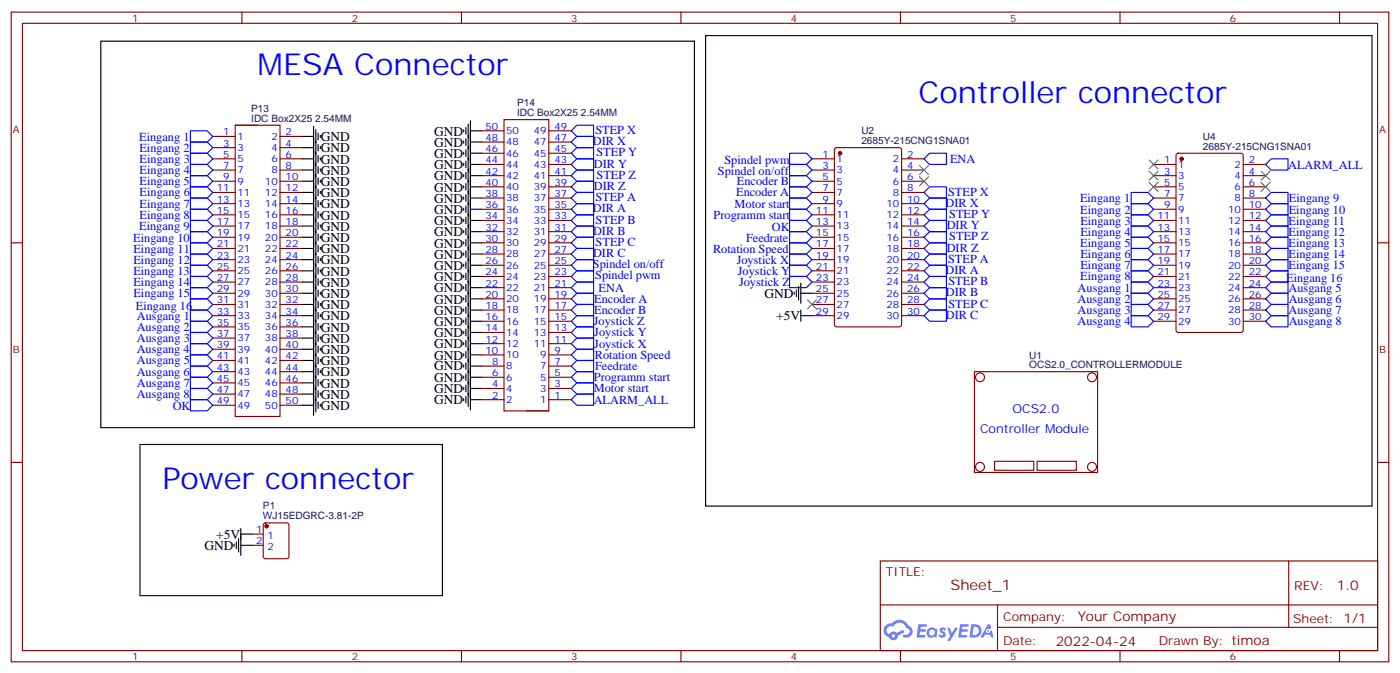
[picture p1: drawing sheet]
<svg xmlns="http://www.w3.org/2000/svg" width="441mm" height="212mm" viewBox="0 0 441 212" stroke-linecap="round" stroke-linejoin="round" font-family="sans-serif">
<g fill="none" stroke="#870000" stroke-width=".35">
<path d="M3.5 3.8h433.9v204.6h-433.9zM7.1 7.3h426.8v197.6h-426.8zM76.2 3.8v3.5M145.3 3.8v3.5M214.5 3.8v3.5M283.6 3.8v3.5M352.8 3.8v3.5M421.9 3.8v3.5M3.5 76.5h3.6M433.9 76.5h3.5M3.5 145.6h3.6M433.9 145.6h3.5"/>
<path d="M277.3 176.7h156.6v28.2h-156.6zM405.9 176.7v20.9M277.3 190.5h156.5M314.2 197.6h119.6M314.2 190.5v14.1M76.2 204.9v3.5M145.3 204.9v3.5M214.5 204.9v3.5M283.6 204.9v3.5M352.8 204.9v3.5M421.9 204.9v3.5"/>
</g>
<g fill="#5487ff">
<path d="M296.3 197.8a1.22 1.22 0 0 1 1.7 .3l-.4 .6a.47 .47 0 0 0-.3-.4 .47 .47 0 0 0-.5 .2l.1 .2a1.14 1.14 0 0 1 .8 1.8 1.14 1.14 0 0 1-1.9-.1l-.2-.1 .5-.6 .7 .4a.29 .29 0 0 0 .3-.2 .29 .29 0 0 0-.3-.3 1.04 1.04 0 0 1-.5-1.8z"/>
<path d="M289.3 196.6h2.3l.4 .2-.2 .5h-1.8l-.1 .9h1.5l.3 .4-.4 .3h-1.5l-.2 1.1 1.7 .1 .2 .3-.2 .3-2.6 .1z"/>
<path d="M302.4 196.6h2.4l.3 .2-.1 .5h-1.9l-.1 .9h1.5l.4 .4-.4 .3h-1.6l-.1 1.1 1.7 .1 .2 .3-.2 .3-2.7 .1z"/>
<path d="M311.2 196.6h.7l.3 1.3-.6 .3a.69 .69 0 0 0-1 .3 .69 .69 0 0 0 .4 .9 .69 .69 0 0 0 .9-.6l.5-.3 .6 2.2h-.8l-.3-.8h-1.7l-.5 .8h-.9z"/>
<path d="M298.4 197.7h.8l.6 1.8 1.1-1.8h.8l-2.5 4.2h-.8l.9-1.6z"/>
<path d="M306 196.6l-.6 4.2h1.3a2.11 2.11 0 0 0 2.5-2.2 2.11 2.11 0 0 0-2.6-2zM306.7 197.3a1.43 1.43 0 0 1 1.6 1.6 1.43 1.43 0 0 1-2 1.1z"/>
<path d="M292.3 198.2a1.54 1.54 0 0 0-.1 2.2 1.54 1.54 0 0 0 2.1 .1l.7 .3 .2-2.3-.5-.3a1.49 1.49 0 0 0-2.4 0zM292.5 199.2a.95 .95 0 0 1 1.9 0 .95 .95 0 0 1-1.9 0z"/>
<path d="M279 197a2.18 2.18 0 0 0 1.1 3.7 1.44 1.44 0 0 0 1.6 .9 1.44 1.44 0 0 0 1.1-1.5l2.1-1-.5-.7-1.9 1a1.47 1.47 0 0 0-2.4 .4 1.39 1.39 0 0 1-.7-1.9 1.39 1.39 0 0 1 2-.5 2.12 2.12 0 0 1 2.2-1.3 2.12 2.12 0 0 1 1.8 1.7 1.14 1.14 0 0 1 1.1 1.4 1.14 1.14 0 0 1-1.6 .7 .43 .43 0 0 0-.5 .4 .43 .43 0 0 0 .4 .5 1.98 1.98 0 0 0 2.5-1.3 1.98 1.98 0 0 0-1.3-2.5 3.1 3.1 0 0 0-5.2-.7l-.9 .1zM280.9 200.3a.55 .55 0 0 1 1.1 0 .55 .55 0 0 1-1.1 0z"/>
<circle cx="311.2" cy="198.7" r=".26"/>
</g>
<g fill="none" stroke="#000" stroke-width=".35">
<path d="M31.7 13h187v121.7h-187zM222.2 11.2h210v148.2h-210zM98.8 39.8v91M147.5 39.1v88.9M148.2 38v91M95.2 57.1h3.6M95.2 53.6h3.6M95.2 50h3.6M95.2 46.5h3.6M95.2 43h3.6M99.5 40.9v88.9M100.2 41.9v2.1"/>
<path d="M100.2 45.4v2.2M100.2 49v2.1M100.2 52.5v2.1M100.2 56v2.1M100.2 59.5v2.2M100.9 42.6v.7M100.9 46.1v.7M100.9 49.7v.7M100.9 53.2v.7M100.9 56.7v.7M146 40.9v.7M146 44.4v.7"/>
<path d="M146 47.9v.7M146 51.4v.7M146 55v.7M146 58.5v.7M146.8 40.1v2.2M146.8 43.7v2.1M146.8 47.2v2.1M146.8 50.7v2.1M146.8 54.3v2.1M146.8 57.8v2.1M148.2 58.8h3.5M148.2 55.3h3.5"/>
<path d="M148.2 51.8h3.5M148.2 48.3h3.5M148.2 44.7h3.5M148.2 41.2h3.5M95.2 78.2h3.6M95.2 74.7h3.6M95.2 71.2h3.6M95.2 67.7h3.6M95.2 64.1h3.6M95.2 60.6h3.6M100.2 63.1v2.1M100.2 66.6v2.1"/>
<path d="M100.2 70.1v2.1M100.2 73.7v2.1M100.2 77.2v2.1M100.9 60.3v.7M100.9 63.8v.7M100.9 67.3v.7M100.9 70.8v.7M100.9 74.4v.7M100.9 77.9v.7M146 62v.7M146 65.5v.8M146 69.1v.7"/>
<path d="M146 72.6v.7M146 76.1v.7M146 79.7v.7M146.8 61.3v2.1M146.8 64.8v2.2M146.8 68.4v2.1M146.8 71.9v2.1M146.8 75.4v2.1M146.8 79v2.1M148.2 76.5h3.5M148.2 73h3.5M148.2 69.4h3.5"/>
<path d="M148.2 65.9h3.5M148.2 62.4h3.5M95.2 99.4h3.6M95.2 95.9h3.6M95.2 92.4h3.6M95.2 88.8h3.6M95.2 85.3h3.6M95.2 81.8h3.6M100.2 80.7v2.1M100.2 84.2v2.2M100.2 87.8v2.1M100.2 91.3v2.1"/>
<path d="M100.2 94.8v2.1M100.2 98.4v2.1M100.9 81.4v.7M100.9 84.9v.8M100.9 88.5v.7M100.9 92v.7M100.9 95.5v.7M100.9 99.1v.7M146 83.2v.7M146 86.7v.7M146 90.2v.7M146 93.8v.7"/>
<path d="M146 97.3v.7M146.8 82.5v2.1M146.8 86v2.1M146.8 89.5v2.2M146.8 93.1v2.1M146.8 96.6v2.1M148.2 97.6h3.5M148.2 94.1h3.5M148.2 90.6h3.5M148.2 87.1h3.5M148.2 83.5h3.5M148.2 80h3.5"/>
<path d="M250.1 92v.7M250.8 91.3v2.1M251.5 90.2v4.3M252.2 99.4h3.6M252.2 92.4h3.6M252.2 89.2v6.3M252.2 97.6v3.6M95.2 117.1h3.6M95.2 113.5h3.6M95.2 110h3.6M95.2 106.5h3.6M95.2 102.9h3.6"/>
<path d="M100.2 101.9v2.1M100.2 105.4v2.1M100.2 108.9v2.2M100.2 112.5v2.1M100.2 116v2.1M100.2 119.5v2.1M100.9 102.6v.7M100.9 106.1v.7M100.9 109.6v.7M100.9 113.2v.7M100.9 116.7v.7M146 100.8v.7"/>
<path d="M146 104.4v.7M146 107.9v.7M146 111.4v.7M146 114.9v.7M146 118.5v.7M146.8 100.1v2.1M146.8 103.6v2.2M146.8 107.2v2.1M146.8 110.7v2.1M146.8 114.2v2.1M146.8 117.8v2.1M148.2 111.8h3.5"/>
<path d="M148.2 108.2h3.5M148.2 104.7h3.5M148.2 101.2h3.5M148.2 115.3h3.5M148.2 118.8h3.5M44.1 140h95.2v47.6h-95.2zM95.2 127.6h3.6M95.2 124.1h3.6M95.2 120.6h3.6M100.2 123v2.2M100.2 126.6v2.1M100.9 120.2v.7"/>
<path d="M100.9 123.8v.7M100.9 127.3v.7M146 122v.7M146 125.5v.7M146.8 121.3v2.1M146.8 124.8v2.1M148.2 125.9h3.5M148.2 122.3h3.5M73.7 171.4v.7M74.4 170.7v2.1M75.1 169.6v4.2M75.8 171.7h3.6"/>
<path d="M75.8 166.4v8.5M75.8 168.2h3.6"/>
</g>
<g fill="none" stroke="#00f" stroke-width=".35">
<path d="M181.7 39.4h5.3v3.6h-5.3l-1.8-1.8zM60 58.8h5.3l1.7 1.8-1.7 1.8h-5.3zM60 55.3h5.3l1.7 1.8-1.7 1.7h-5.3zM60 51.8h5.3l1.7 1.8-1.7 1.7h-5.3zM60 48.3h5.3l1.7 1.7-1.7 1.8h-5.3zM60 44.7h5.3l1.7 1.8-1.7 1.8h-5.3zM60 41.2h5.3l1.7 1.8-1.7 1.7h-5.3zM181.7 50h5.3v3.6h-5.3l-1.8-1.8zM181.7 46.5h5.3v3.5h-5.3l-1.8-1.7zM181.7 43h5.3v3.5h-5.3l-1.8-1.8zM181.7 53.6h5.3v3.5h-5.3l-1.8-1.8zM181.7 57.1h5.3v3.5h-5.3l-1.8-1.8z"/>
<path d="M248.7 48.3h5.3l1.8 1.7-1.8 1.8h-5.3zM248.7 51.8h5.3l1.8 1.8-1.8 1.7h-5.3zM248.7 55.3h5.3l1.8 1.8-1.8 1.7h-5.3zM248.7 58.8h5.3l1.8 1.8-1.8 1.8h-5.3zM291 50l1.8-1.7h5.3v3.5h-5.3zM292.8 58.8h5.3v3.6h-5.3l-1.8-1.8zM400.4 50h5.3v3.6h-5.3l-1.8-1.8zM60 65.9h5.3l1.7 1.8-1.7 1.7h-5.3zM60 62.4h5.3l1.7 1.7-1.7 1.8h-5.3zM60 76.5h5.3l1.7 1.7-1.7 1.8h-5.3zM60 73h5.3l1.7 1.7-1.7 1.8h-5.3zM60 69.4h5.3l1.7 1.8-1.7 1.8h-5.3z"/>
<path d="M181.7 60.6h5.3v3.5h-5.3l-1.8-1.7zM181.7 64.1h5.3v3.6h-5.3l-1.8-1.8zM181.7 67.7h5.3v3.5h-5.3l-1.8-1.8zM181.7 71.2h5.3v3.5h-5.3l-1.8-1.7zM181.7 74.7h5.3v3.5h-5.3l-1.8-1.7zM181.7 78.2h5.3v3.6h-5.3l-1.8-1.8zM248.7 65.9h5.3l1.8 1.8-1.8 1.7h-5.3zM248.7 62.4h5.3l1.8 1.7-1.8 1.8h-5.3zM248.7 76.5h5.3l1.8 1.7-1.8 1.8h-5.3zM248.7 73h5.3l1.8 1.7-1.8 1.8h-5.3zM248.7 69.4h5.3l1.8 1.8-1.8 1.8h-5.3zM291 74.7l1.8-1.7h5.3v3.5h-5.3z"/>
<path d="M291 67.7l1.8-1.8h5.3v3.5h-5.3zM292.8 76.5h5.3v3.5h-5.3l-1.8-1.8zM292.8 69.4h5.3v3.6h-5.3l-1.8-1.8zM292.8 62.4h5.3v3.5h-5.3l-1.8-1.8zM356.3 78.2h5.3l1.8 1.8-1.8 1.8h-5.3zM356.3 74.7h5.3l1.8 1.8-1.8 1.7h-5.3zM356.3 71.2h5.3l1.8 1.8-1.8 1.7h-5.3zM356.3 67.7h5.3l1.8 1.7-1.8 1.8h-5.3zM356.3 64.1h5.3l1.8 1.8-1.8 1.8h-5.3zM356.3 60.6h5.3l1.8 1.8-1.8 1.7h-5.3zM398.6 73l1.8-1.8h5.3v3.5h-5.3zM398.6 65.9l1.8-1.8h5.3v3.6h-5.3z"/>
<path d="M400.4 74.7h5.3v3.5h-5.3l-1.8-1.7zM400.4 67.7h5.3v3.5h-5.3l-1.8-1.8zM400.4 60.6h5.3v3.5h-5.3l-1.8-1.7zM60 97.6h5.3l1.7 1.8-1.7 1.8h-5.3zM60 94.1h5.3l1.7 1.8-1.7 1.7h-5.3zM60 90.6h5.3l1.7 1.8-1.7 1.7h-5.3zM60 87.1h5.3l1.7 1.7-1.7 1.8h-5.3zM60 83.5h5.3l1.7 1.8-1.7 1.8h-5.3zM60 80h5.3l1.7 1.8-1.7 1.7h-5.3zM179.9 94.1l1.8-1.7h5.3v3.5h-5.3zM179.9 90.6l1.8-1.8h5.3v3.6h-5.3zM179.9 83.5l1.8-1.7h5.3v3.5h-5.3z"/>
<path d="M181.7 95.9h5.3v3.5h-5.3l-1.8-1.8zM181.7 85.3h5.3v3.5h-5.3l-1.8-1.7zM248.7 87.1h5.3l1.8 1.7-1.8 1.8h-5.3zM248.7 83.5h5.3l1.8 1.8-1.8 1.8h-5.3zM248.7 80h5.3l1.8 1.8-1.8 1.7h-5.3zM291 99.4l1.8-1.8h5.3v3.6h-5.3zM291 95.9l1.8-1.8h5.3v3.5h-5.3zM291 92.4l1.8-1.8h5.3v3.5h-5.3zM291 88.8l1.8-1.7h5.3v3.5h-5.3zM291 81.8l1.8-1.8h5.3v3.5h-5.3zM292.8 83.5h5.3v3.6h-5.3l-1.8-1.8zM356.3 85.3h5.3l1.8 1.8-1.8 1.7h-5.3z"/>
<path d="M356.3 81.8h5.3l1.8 1.7-1.8 1.8h-5.3zM356.3 88.8h5.3l1.8 1.8-1.8 1.8h-5.3zM356.3 92.4h5.3l1.8 1.7-1.8 1.8h-5.3zM356.3 95.9h5.3l1.8 1.7-1.8 1.8h-5.3zM356.3 99.4h5.3l1.8 1.8-1.8 1.7h-5.3zM398.6 87.1l1.8-1.8h5.3v3.5h-5.3zM398.6 80l1.8-1.8h5.3v3.6h-5.3zM400.4 81.8h5.3v3.5h-5.3l-1.8-1.8zM400.4 88.8h5.3v3.6h-5.3l-1.8-1.8zM400.4 95.9h5.3v3.5h-5.3l-1.8-1.8zM400.4 92.4h5.3v3.5h-5.3l-1.8-1.8zM400.4 99.4h5.3v3.5h-5.3l-1.8-1.7z"/>
<path d="M60 108.2h5.3l1.7 1.8-1.7 1.8h-5.3zM60 104.7h5.3l1.7 1.8-1.7 1.7h-5.3zM60 101.2h5.3l1.7 1.7-1.7 1.8h-5.3zM60 118.8h5.3l1.7 1.8-1.7 1.7h-5.3zM60 111.8h5.3l1.7 1.7-1.7 1.8h-5.3zM60 115.3h5.3l1.7 1.8-1.7 1.7h-5.3zM179.9 118.8l1.8-1.7h5.3v3.5h-5.3zM179.9 115.3l1.8-1.8h5.3v3.6h-5.3zM179.9 111.8l1.8-1.8h5.3v3.5h-5.3zM179.9 108.2l1.8-1.7h5.3v3.5h-5.3zM179.9 104.7l1.8-1.8h5.3v3.6h-5.3zM179.9 101.2l1.8-1.8h5.3v3.5h-5.3z"/>
<path d="M60 125.9h5.3l1.7 1.7-1.7 1.8h-5.3zM60 122.3h5.3l1.7 1.8-1.7 1.8h-5.3zM179.9 122.3l1.8-1.7h5.3v3.5h-5.3zM179.9 125.9l1.8-1.8h5.3v3.5h-5.3z"/>
</g>
<g fill="none" stroke="#870000" stroke-width=".35">
<path d="M74.1 39.4h14.1v91.8h-14.1zM74.1 39.4h7M158.7 37.7h14.2v91.7h-14.2zM67 43h7.1M67 46.5h7.1M67 50h7.1M67 53.6h7.1M67 57.1h7.1M88.2 43h7M88.2 46.5h7M88.2 50h7M88.2 53.6h7"/>
<path d="M88.2 57.1h7M151.7 58.8h7M151.7 55.3h7M151.7 51.8h7M151.7 48.3h7M151.7 44.7h7M151.7 41.2h7M172.9 58.8h7M172.9 55.3h7M172.9 51.8h7M172.9 48.3h7M172.9 44.7h7"/>
<path d="M172.9 41.2h7M255.8 50h7M255.8 53.6h7M255.8 57.1h7M263.1 46.7l.4-.2h19.8l.6 .4 .1 55.3-.5 .7h-20l-.6-.4-.1-55.3zM284 50h7M284 53.6h7M284 57.1h7M363.4 58.8h7M363.4 55.3h7M363.4 51.8h7M370.7 48.5l.4-.2h19.8l.6 .4 .1 55.3-.5 .6-20 .1-.6-.5-.1-55.2z"/>
<path d="M391.6 58.8h7M391.6 55.3h7M391.6 51.8h7M67 60.6h7.1M67 64.1h7.1M67 67.7h7.1M67 71.2h7.1M67 74.7h7.1M67 78.2h7.1M88.2 60.6h7M88.2 64.1h7M88.2 67.7h7"/>
<path d="M88.2 71.2h7M88.2 74.7h7M88.2 78.2h7M151.7 76.5h7M151.7 73h7M151.7 69.4h7M151.7 65.9h7M151.7 62.4h7M172.9 76.5h7M172.9 73h7M172.9 69.4h7M172.9 65.9h7"/>
<path d="M172.9 62.4h7M255.8 60.6h7M255.8 64.1h7M255.8 67.7h7M255.8 71.2h7M255.8 74.7h7M255.8 78.2h7M284 60.6h7M284 64.1h7M284 67.7h7M284 71.2h7M284 74.7h7"/>
<path d="M284 78.2h7M363.4 76.5h7M363.4 73h7M363.4 69.4h7M363.4 65.9h7M363.4 62.4h7M391.6 76.5h7M391.6 73h7M391.6 69.4h7M391.6 65.9h7M391.6 62.4h7M67 81.8h7.1"/>
<path d="M67 85.3h7.1M67 88.8h7.1M67 92.4h7.1M67 95.9h7.1M67 99.4h7.1M88.2 81.8h7M88.2 85.3h7M88.2 88.8h7M88.2 92.4h7M88.2 95.9h7M88.2 99.4h7M151.7 97.6h7"/>
<path d="M151.7 94.1h7M151.7 90.6h7M151.7 87.1h7M151.7 83.5h7M151.7 80h7M172.9 97.6h7M172.9 94.1h7M172.9 90.6h7M172.9 87.1h7M172.9 83.5h7M172.9 80h7M255.8 81.8h7"/>
<path d="M255.8 85.3h7M255.8 88.8h7M255.8 92.4h7M255.8 95.9h7M255.8 99.4h7M284 81.8h7M284 85.3h7M284 88.8h7M284 92.4h7M284 95.9h7M284 99.4h7M363.4 97.6h7"/>
<path d="M363.4 94.1h7M363.4 90.6h7M363.4 87.1h7M363.4 83.5h7M363.4 80h7M391.6 97.6h7M391.6 94.1h7M391.6 90.6h7M391.6 87.1h7M391.6 83.5h7M391.6 80h7M67 102.9h7.1"/>
<path d="M67 106.5h7.1M67 110h7.1M67 113.5h7.1M67 117.1h7.1M88.2 102.9h7M88.2 106.5h7M88.2 110h7M88.2 113.5h7M88.2 117.1h7M151.7 118.8h7M151.7 115.3h7M151.7 111.8h7"/>
<path d="M151.7 108.2h7M151.7 104.7h7M151.7 101.2h7M172.9 118.8h7M172.9 115.3h7M172.9 111.8h7M172.9 108.2h7M172.9 104.7h7M172.9 101.2h7M306.9 117.1h38.8v31.7h-38.8zM363.4 101.2h7M391.6 101.2h7"/>
<path d="M67 120.6h7.1M67 124.1h7.1M67 127.6h7.1M88.2 120.6h7M88.2 124.1h7M88.2 127.6h7M151.7 125.9h7M151.7 122.3h7M165.8 129.4h7.1M172.9 125.9h7M172.9 122.3h7M313.3 145.3h12.3v2.8h-12.3z"/>
<path d="M326.7 145.3h12.3v2.8h-12.3zM79.4 168.2h3.5M79.4 171.7h3.5M83.1 164.9l.5-.2h6.7l.5 .2 .2 .5v9.9l-.2 .5-.5 .2h-6.7l-.5-.3-.2-.4v-9.9z"/>
<circle cx="308.7" cy="118.8" r="1.41"/>
<circle cx="344" cy="118.8" r="1.41"/>
<circle cx="308.7" cy="147" r="1.41"/>
<circle cx="344" cy="147" r="1.41"/>
</g>
<g fill="#870000" stroke="#870000" stroke-width=".35">
<circle cx="372.2" cy="50" r=".53"/>
<circle cx="264.6" cy="48.3" r=".53"/>
<circle cx="84" cy="165.7" r=".53"/>
</g>
<g fill="none" stroke="#3c3" stroke-width=".35">
<path d="M289.6 52.1l2.9 2.9M289.6 55.7l2.9 2.8M292.5 52.1l-2.9 2.9M292.5 55.7l-2.9 2.8M361.9 50.4l2.9 2.8M361.9 53.9l2.9 2.8M361.9 57.4l2.9 2.9M364.8 50.4l-2.9 2.8M364.8 53.9l-2.9 2.8M364.8 57.4l-2.9 2.9M397.2 53.9l2.8 2.8M397.2 57.4l2.8 2.9"/>
<path d="M400 53.9l-2.8 2.8M400 57.4l-2.8 2.9M254.4 94.5l2.8 2.8M257.2 94.5l-2.8 2.8"/>
</g>
<g font-size="9.5" fill="#00f">
<text x="81.1" y="23.6">MESA Connector</text>
<text x="289.3" y="32.4">Controller connector</text>
<text x="51.2" y="154.1">Power connector</text>
</g>
<text font-size="4.6" fill="#800" x="299.4" y="185.7">Sheet_1</text>
<g font-size="4.2">
<text x="101.1" y="48">GND</text>
<text x="101.1" y="44.5">GND</text>
<text x="136.7" y="42.7">GND</text>
<text x="136.7" y="46.2">GND</text>
<text x="101.1" y="51.5">GND</text>
<text x="136.7" y="53.3">GND</text>
<text x="136.7" y="49.7">GND</text>
<text x="101.1" y="58.6">GND</text>
<text x="101.1" y="55">GND</text>
<text x="136.7" y="56.8">GND</text>
<text x="101.1" y="65.6">GND</text>
<text x="101.1" y="62.1">GND</text>
<text x="136.7" y="63.9">GND</text>
<text x="136.7" y="60.3">GND</text>
<text x="101.1" y="69.2">GND</text>
<text x="136.7" y="70.9">GND</text>
<text x="136.7" y="67.4">GND</text>
<text x="101.1" y="76.2">GND</text>
<text x="101.1" y="72.7">GND</text>
<text x="136.7" y="78">GND</text>
<text x="136.7" y="74.4">GND</text>
<text x="101.1" y="83.3">GND</text>
<text x="101.1" y="79.7">GND</text>
<text x="136.7" y="81.5">GND</text>
<text x="101.1" y="86.8">GND</text>
<text x="136.7" y="88.6">GND</text>
<text x="136.7" y="85">GND</text>
<text x="101.1" y="93.8">GND</text>
<text x="101.1" y="90.3">GND</text>
<text x="136.7" y="95.6">GND</text>
<text x="136.7" y="92.1">GND</text>
<text x="240.8" y="93.8">GND</text>
<text x="101.1" y="100.9">GND</text>
<text x="101.1" y="97.4">GND</text>
<text x="136.7" y="99.1">GND</text>
<text x="244.5" y="100.8">+5V</text>
<text x="101.1" y="108">GND</text>
<text x="101.1" y="104.4">GND</text>
<text x="136.7" y="106.2">GND</text>
<text x="136.7" y="102.7">GND</text>
<text x="101.1" y="111.5">GND</text>
<text x="136.7" y="113.2">GND</text>
<text x="136.7" y="109.7">GND</text>
<text x="101.1" y="118.5">GND</text>
<text x="101.1" y="115">GND</text>
<text x="136.7" y="116.7">GND</text>
<text x="101.1" y="125.6">GND</text>
<text x="101.1" y="122.1">GND</text>
<text x="136.7" y="120.2">GND</text>
<text x="136.7" y="123.7">GND</text>
<text x="101.1" y="129.1">GND</text>
<text x="136.7" y="127.3">GND</text>
<text x="64.4" y="173.1">GND</text>
<text x="68.1" y="169.6">+5V</text>
</g>
<g font-size="4.2" fill="#800">
<text x="421.1" y="185.9">1.0</text>
<text x="339.5" y="195.5">Your Company</text>
<text x="332.5" y="203.3">2022-04-24</text>
</g>
<g font-size="3.9" fill="#00f">
<text x="43.8" y="44.3">Eingang 1</text>
<text x="43.9" y="47.9">Eingang 2</text>
<text x="186.7" y="45.7">DIR X</text>
<text x="187.5" y="42.2">STEP X</text>
<text x="44" y="51.4">Eingang 3</text>
<text x="187.1" y="52.8">DIR Y</text>
<text x="187.9" y="49.3">STEP Y</text>
<text x="228.2" y="51.5">Spindel pwm</text>
<text x="299.3" y="51.3">ENA</text>
<text x="405.7" y="53.1">ALARM_ALL</text>
<text x="43.9" y="58.3">Eingang 5</text>
<text x="44" y="54.9">Eingang 4</text>
<text x="187.1" y="59.8">DIR Z</text>
<text x="187.9" y="56.3">STEP Z</text>
<text x="226.1" y="55.1">Spindel on/off</text>
<text x="232.1" y="58.4">Encoder B</text>
<text x="44" y="65.4">Eingang 7</text>
<text x="44" y="61.9">Eingang 6</text>
<text x="187.5" y="63.4">STEP A</text>
<text x="231.4" y="65.5">Motor start</text>
<text x="231.9" y="61.8">Encoder A</text>
<text x="297.8" y="65.1">DIR X</text>
<text x="298.6" y="61.6">STEP X</text>
<text x="340.2" y="63.7">Eingang 1</text>
<text x="406" y="63.7">Eingang 9</text>
<text x="43.9" y="68.9">Eingang 8</text>
<text x="186.7" y="66.9">DIR A</text>
<text x="187.6" y="70.4">STEP B</text>
<text x="224.8" y="69.1">Programm start</text>
<text x="299" y="68.7">STEP Y</text>
<text x="340.2" y="67.3">Eingang 2</text>
<text x="340.3" y="70.8">Eingang 3</text>
<text x="405.9" y="70.8">Eingang 11</text>
<text x="405.9" y="67.3">Eingang 10</text>
<text x="42" y="76.1">Eingang 10</text>
<text x="43.8" y="72.5">Eingang 9</text>
<text x="186.8" y="74">DIR B</text>
<text x="187.6" y="77.5">STEP C</text>
<text x="235" y="76.1">Feedrate</text>
<text x="243.2" y="72.6">OK</text>
<text x="298.2" y="72.2">DIR Y</text>
<text x="299" y="75.7">STEP Z</text>
<text x="340.3" y="77.7">Eingang 5</text>
<text x="340.3" y="74.4">Eingang 4</text>
<text x="405.9" y="74.4">Eingang 12</text>
<text x="405.9" y="77.7">Eingang 13</text>
<text x="42" y="79.7">Eingang 11</text>
<text x="42" y="83.2">Eingang 12</text>
<text x="186.8" y="81">DIR C</text>
<text x="224.6" y="79.6">Rotation Speed</text>
<text x="232" y="83.1">Joystick X</text>
<text x="298.2" y="79.2">DIR Z</text>
<text x="298.6" y="82.8">STEP A</text>
<text x="340.3" y="81.3">Eingang 6</text>
<text x="405.9" y="81.3">Eingang 14</text>
<text x="42" y="86.5">Eingang 13</text>
<text x="186.8" y="84.4">Spindel on/off</text>
<text x="187.5" y="88">Spindel pwm</text>
<text x="232.4" y="86.6">Joystick Y</text>
<text x="297.8" y="86.3">DIR A</text>
<text x="298.7" y="89.8">STEP B</text>
<text x="340.3" y="88.3">Eingang 8</text>
<text x="340.3" y="84.8">Eingang 7</text>
<text x="405.1" y="88.9">Eingang 16</text>
<text x="405.9" y="84.8">Eingang 15</text>
<text x="42" y="93.6">Eingang 15</text>
<text x="42" y="90.1">Eingang 14</text>
<text x="187.2" y="95.5">Encoder A</text>
<text x="188.6" y="91.8">ENA</text>
<text x="232.8" y="90.1">Joystick Z</text>
<text x="297.9" y="93.4">DIR B</text>
<text x="339.4" y="95.4">Ausgang 2</text>
<text x="339.4" y="91.8">Ausgang 1</text>
<text x="405.9" y="91.8">Ausgang 5</text>
<text x="405.9" y="95.4">Ausgang 6</text>
<text x="42.8" y="97.8">Eingang 16</text>
<text x="43.1" y="100.6">Ausgang 1</text>
<text x="187.2" y="98.9">Encoder B</text>
<text x="297.9" y="100.4">DIR C</text>
<text x="298.7" y="96.9">STEP C</text>
<text x="339.4" y="98.9">Ausgang 3</text>
<text x="405.9" y="98.9">Ausgang 7</text>
<text x="43" y="104.2">Ausgang 2</text>
<text x="43.1" y="107.7">Ausgang 3</text>
<text x="187" y="102.4">Joystick Z</text>
<text x="187.2" y="105.9">Joystick Y</text>
<text x="339.4" y="102.4">Ausgang 4</text>
<text x="405.9" y="102.4">Ausgang 8</text>
<text x="43" y="111.2">Ausgang 4</text>
<text x="187.2" y="109.4">Joystick X</text>
<text x="187.4" y="113">Rotation Speed</text>
<text x="43" y="118.3">Ausgang 6</text>
<text x="43.1" y="114.8">Ausgang 5</text>
<text x="187.4" y="116.5">Feedrate</text>
<text x="43" y="125.3">Ausgang 8</text>
<text x="43.1" y="121.8">Ausgang 7</text>
<text x="187.1" y="120">Programm start</text>
<text x="187.1" y="123.6">Motor start</text>
<text x="54.4" y="129">OK</text>
<text x="187" y="127.2">ALARM_ALL</text>
<text x="318.9" y="130.1">OCS2.0</text>
<text x="308.7" y="136.5">Controller Module</text>
</g>
<g font-size="3.9" fill="#800">
<text x="279" y="181.3">TITLE:</text>
<text x="407.7" y="185.9">REV:</text>
<text x="316" y="195.5">Company:</text>
<text x="407.3" y="196.1">Sheet: 1/1</text>
<text x="316" y="203.1">Date:</text>
<text x="365" y="203.2">Drawn By: timoa</text>
</g>
<g font-size="3.2" fill="#800">
<text x="41.6" y="6.8">1</text>
<text x="110.8" y="6.8">2</text>
<text x="179.9" y="6.8">3</text>
<text x="249.1" y="6.8">4</text>
<text x="318.2" y="6.8">5</text>
<text x="387.3" y="6.8">6</text>
<text x="4.1" y="41.9">A</text>
<text x="434.4" y="41.9">A</text>
<text x="4.1" y="111.1">B</text>
<text x="434.4" y="111.1">B</text>
<text x="41.6" y="207.9">1</text>
<text x="110.8" y="207.9">2</text>
<text x="179.9" y="207.9">3</text>
<text x="249.1" y="207.9">4</text>
<text x="318.2" y="207.9">5</text>
<text x="387.3" y="207.9">6</text>
</g>
<g font-size="3.2" fill="#000080">
<text x="79.1" y="35.2">P13</text>
<text x="162.9" y="33.4">P14</text>
<text x="79.1" y="38.4">IDC Box2X25 2.54MM</text>
<text x="162.9" y="36.6">IDC Box2X25 2.54MM</text>
<text x="271.3" y="45.4">2685Y-215CNG1SNA01</text>
<text x="271.3" y="42.3">U2</text>
<text x="378.9" y="47.2">2685Y-215CNG1SNA01</text>
<text x="378.9" y="44">U4</text>
<text x="324.2" y="113.1">U1</text>
<text x="324.2" y="116">OCS2.0_CONTROLLERMODULE</text>
<text x="82.8" y="160.3">P1</text>
<text x="82.8" y="163.5">WJ15EDGRC-3.81-2P</text>
</g>
<g font-size="3.2" fill="#00f">
<text x="153" y="40.9">50</text>
<text x="174.6" y="40.9">49</text>
<text x="70.3" y="42.6">1</text>
<text x="70.3" y="46.1">3</text>
<text x="74.8" y="44">1</text>
<text x="74.8" y="47.6">3</text>
<text x="85.5" y="44">2</text>
<text x="85.5" y="47.6">4</text>
<text x="90" y="42.6">2</text>
<text x="90" y="46.1">4</text>
<text x="153" y="47.9">46</text>
<text x="153" y="44.4">48</text>
<text x="159.5" y="45.8">48</text>
<text x="159.5" y="42.3">50</text>
<text x="168.1" y="45.8">47</text>
<text x="168.1" y="42.3">49</text>
<text x="174.6" y="47.9">45</text>
<text x="174.6" y="44.4">47</text>
<text x="70.3" y="49.7">5</text>
<text x="70.3" y="53.2">7</text>
<text x="74.8" y="51.1">5</text>
<text x="85.5" y="51.1">6</text>
<text x="90" y="49.7">6</text>
<text x="90" y="53.2">8</text>
<text x="153" y="51.4">44</text>
<text x="159.5" y="52.8">44</text>
<text x="159.5" y="49.3">46</text>
<text x="168.1" y="52.8">43</text>
<text x="168.1" y="49.3">45</text>
<text x="174.6" y="51.4">43</text>
<text x="259" y="49.7">1</text>
<text x="259" y="53.2">3</text>
<text x="263.5" y="51.1">1</text>
<text x="281.3" y="51.1">2</text>
<text x="285.8" y="49.7">2</text>
<text x="285.8" y="53.2">4</text>
<text x="366.6" y="51.4">1</text>
<text x="371.1" y="52.8">1</text>
<text x="388.9" y="52.8">2</text>
<text x="393.3" y="51.4">2</text>
<text x="70.3" y="56.7">9</text>
<text x="74.8" y="54.6">7</text>
<text x="74.8" y="58.1">9</text>
<text x="83.5" y="58.1">10</text>
<text x="85.5" y="54.6">8</text>
<text x="90" y="56.7">10</text>
<text x="153" y="58.5">40</text>
<text x="153" y="55">42</text>
<text x="159.5" y="59.9">40</text>
<text x="159.5" y="56.4">42</text>
<text x="168.1" y="59.9">39</text>
<text x="168.1" y="56.4">41</text>
<text x="174.6" y="58.5">39</text>
<text x="174.6" y="55">41</text>
<text x="259" y="56.7">5</text>
<text x="263.5" y="54.6">3</text>
<text x="263.5" y="58.1">5</text>
<text x="281.3" y="54.6">4</text>
<text x="281.3" y="58.1">6</text>
<text x="285.8" y="56.7">6</text>
<text x="366.6" y="55">3</text>
<text x="366.6" y="58.5">5</text>
<text x="371.1" y="56.4">3</text>
<text x="371.1" y="59.9">5</text>
<text x="388.9" y="56.4">4</text>
<text x="388.9" y="59.9">6</text>
<text x="393.3" y="55">4</text>
<text x="393.3" y="58.5">6</text>
<text x="68.3" y="60.3">11</text>
<text x="68.3" y="63.8">13</text>
<text x="74.8" y="61.7">11</text>
<text x="74.8" y="65.2">13</text>
<text x="83.5" y="61.7">12</text>
<text x="83.5" y="65.2">14</text>
<text x="90" y="60.3">12</text>
<text x="90" y="63.8">14</text>
<text x="153" y="65.5">36</text>
<text x="153" y="62">38</text>
<text x="159.5" y="63.4">38</text>
<text x="168.1" y="63.4">37</text>
<text x="174.6" y="65.5">35</text>
<text x="174.6" y="62">37</text>
<text x="259" y="60.3">7</text>
<text x="259" y="63.8">9</text>
<text x="263.5" y="61.7">7</text>
<text x="263.5" y="65.2">9</text>
<text x="279.2" y="65.2">10</text>
<text x="281.3" y="61.7">8</text>
<text x="285.8" y="60.3">8</text>
<text x="285.8" y="63.8">10</text>
<text x="366.6" y="62">7</text>
<text x="366.6" y="65.5">9</text>
<text x="371.1" y="63.4">7</text>
<text x="388.9" y="63.4">8</text>
<text x="393.3" y="62">8</text>
<text x="393.3" y="65.5">10</text>
<text x="68.3" y="67.3">15</text>
<text x="68.3" y="70.8">17</text>
<text x="74.8" y="68.7">15</text>
<text x="83.5" y="68.7">16</text>
<text x="90" y="67.3">16</text>
<text x="90" y="70.8">18</text>
<text x="153" y="69.1">34</text>
<text x="159.5" y="70.5">34</text>
<text x="159.5" y="67">36</text>
<text x="168.1" y="70.5">33</text>
<text x="168.1" y="67">35</text>
<text x="174.6" y="69.1">33</text>
<text x="257" y="67.3">11</text>
<text x="257" y="70.8">13</text>
<text x="263.5" y="68.7">11</text>
<text x="279.2" y="68.7">12</text>
<text x="285.8" y="67.3">12</text>
<text x="285.8" y="70.8">14</text>
<text x="364.6" y="69.1">11</text>
<text x="371.1" y="67">9</text>
<text x="371.1" y="70.5">11</text>
<text x="386.8" y="67">10</text>
<text x="386.8" y="70.5">12</text>
<text x="393.3" y="69.1">12</text>
<text x="68.3" y="74.4">19</text>
<text x="68.3" y="77.9">21</text>
<text x="74.8" y="72.2">17</text>
<text x="74.8" y="75.8">19</text>
<text x="83.5" y="72.2">18</text>
<text x="83.5" y="75.8">20</text>
<text x="90" y="74.4">20</text>
<text x="90" y="77.9">22</text>
<text x="153" y="76.1">30</text>
<text x="153" y="72.6">32</text>
<text x="159.5" y="77.5">30</text>
<text x="159.5" y="74">32</text>
<text x="168.1" y="77.5">29</text>
<text x="168.1" y="74">31</text>
<text x="174.6" y="76.1">29</text>
<text x="174.6" y="72.6">31</text>
<text x="257" y="74.4">15</text>
<text x="257" y="77.9">17</text>
<text x="263.5" y="72.2">13</text>
<text x="263.5" y="75.8">15</text>
<text x="279.2" y="72.2">14</text>
<text x="279.2" y="75.8">16</text>
<text x="285.8" y="74.4">16</text>
<text x="285.8" y="77.9">18</text>
<text x="364.6" y="72.6">13</text>
<text x="364.6" y="76.1">15</text>
<text x="371.1" y="74">13</text>
<text x="371.1" y="77.5">15</text>
<text x="386.8" y="74">14</text>
<text x="386.8" y="77.5">16</text>
<text x="393.3" y="72.6">14</text>
<text x="393.3" y="76.1">16</text>
<text x="68.3" y="81.4">23</text>
<text x="74.8" y="79.3">21</text>
<text x="74.8" y="82.8">23</text>
<text x="83.5" y="79.3">22</text>
<text x="83.5" y="82.8">24</text>
<text x="90" y="81.4">24</text>
<text x="153" y="83.2">26</text>
<text x="153" y="79.7">28</text>
<text x="159.5" y="81.1">28</text>
<text x="168.1" y="81.1">27</text>
<text x="174.6" y="83.2">25</text>
<text x="174.6" y="79.7">27</text>
<text x="257" y="81.4">19</text>
<text x="263.5" y="79.3">17</text>
<text x="263.5" y="82.8">19</text>
<text x="279.2" y="79.3">18</text>
<text x="279.2" y="82.8">20</text>
<text x="285.8" y="81.4">20</text>
<text x="364.6" y="79.7">17</text>
<text x="364.6" y="83.2">19</text>
<text x="371.1" y="81.1">17</text>
<text x="386.8" y="81.1">18</text>
<text x="393.3" y="79.7">18</text>
<text x="393.3" y="83.2">20</text>
<text x="68.3" y="84.9">25</text>
<text x="68.3" y="88.5">27</text>
<text x="74.8" y="86.4">25</text>
<text x="74.8" y="89.9">27</text>
<text x="83.5" y="86.4">26</text>
<text x="83.5" y="89.9">28</text>
<text x="90" y="84.9">26</text>
<text x="90" y="88.5">28</text>
<text x="153" y="86.7">24</text>
<text x="159.5" y="88.1">24</text>
<text x="159.5" y="84.6">26</text>
<text x="168.1" y="88.1">23</text>
<text x="168.1" y="84.6">25</text>
<text x="174.6" y="86.7">23</text>
<text x="257" y="84.9">21</text>
<text x="257" y="88.5">23</text>
<text x="263.5" y="86.4">21</text>
<text x="263.5" y="89.9">23</text>
<text x="279.2" y="86.4">22</text>
<text x="279.2" y="89.9">24</text>
<text x="285.8" y="84.9">22</text>
<text x="285.8" y="88.5">24</text>
<text x="364.6" y="86.7">21</text>
<text x="371.1" y="84.6">19</text>
<text x="371.1" y="88.1">21</text>
<text x="386.8" y="84.6">20</text>
<text x="386.8" y="88.1">22</text>
<text x="393.3" y="86.7">22</text>
<text x="68.3" y="92">29</text>
<text x="68.3" y="95.5">31</text>
<text x="74.8" y="93.4">29</text>
<text x="83.5" y="93.4">30</text>
<text x="90" y="92">30</text>
<text x="90" y="95.5">32</text>
<text x="153" y="93.8">20</text>
<text x="153" y="90.2">22</text>
<text x="159.5" y="95.2">20</text>
<text x="159.5" y="91.7">22</text>
<text x="168.1" y="95.2">19</text>
<text x="168.1" y="91.7">21</text>
<text x="174.6" y="93.8">19</text>
<text x="174.6" y="90.2">21</text>
<text x="257" y="92">25</text>
<text x="257" y="95.5">27</text>
<text x="263.5" y="93.4">25</text>
<text x="279.2" y="93.4">26</text>
<text x="285.8" y="92">26</text>
<text x="285.8" y="95.5">28</text>
<text x="364.6" y="90.2">23</text>
<text x="364.6" y="93.8">25</text>
<text x="371.1" y="91.7">23</text>
<text x="371.1" y="95.2">25</text>
<text x="386.8" y="91.7">24</text>
<text x="386.8" y="95.2">26</text>
<text x="393.3" y="90.2">24</text>
<text x="393.3" y="93.8">26</text>
<text x="68.3" y="99.1">33</text>
<text x="74.8" y="96.9">31</text>
<text x="74.8" y="100.5">33</text>
<text x="83.5" y="96.9">32</text>
<text x="83.5" y="100.5">34</text>
<text x="90" y="99.1">34</text>
<text x="153" y="100.8">16</text>
<text x="153" y="97.3">18</text>
<text x="159.5" y="98.7">18</text>
<text x="168.1" y="98.7">17</text>
<text x="174.6" y="100.8">15</text>
<text x="174.6" y="97.3">17</text>
<text x="257" y="99.1">29</text>
<text x="263.5" y="96.9">27</text>
<text x="263.5" y="100.5">29</text>
<text x="279.2" y="96.9">28</text>
<text x="279.2" y="100.5">30</text>
<text x="285.8" y="99.1">30</text>
<text x="364.6" y="97.3">27</text>
<text x="364.6" y="100.8">29</text>
<text x="371.1" y="98.7">27</text>
<text x="386.8" y="98.7">28</text>
<text x="393.3" y="97.3">28</text>
<text x="393.3" y="100.8">30</text>
<text x="68.3" y="102.6">35</text>
<text x="68.3" y="106.1">37</text>
<text x="74.8" y="104">35</text>
<text x="74.8" y="107.5">37</text>
<text x="83.5" y="104">36</text>
<text x="83.5" y="107.5">38</text>
<text x="90" y="102.6">36</text>
<text x="90" y="106.1">38</text>
<text x="153" y="107.9">12</text>
<text x="153" y="104.4">14</text>
<text x="159.5" y="105.8">14</text>
<text x="159.5" y="102.2">16</text>
<text x="168.1" y="105.8">13</text>
<text x="168.1" y="102.2">15</text>
<text x="174.6" y="107.9">11</text>
<text x="174.6" y="104.4">13</text>
<text x="371.1" y="102.2">29</text>
<text x="386.8" y="102.2">30</text>
<text x="68.3" y="109.6">39</text>
<text x="68.3" y="113.2">41</text>
<text x="74.8" y="111.1">39</text>
<text x="83.5" y="111.1">40</text>
<text x="90" y="109.6">40</text>
<text x="90" y="113.2">42</text>
<text x="153" y="111.4">10</text>
<text x="159.5" y="112.8">10</text>
<text x="159.5" y="109.3">12</text>
<text x="168.1" y="109.3">11</text>
<text x="170.1" y="112.8">9</text>
<text x="174.6" y="111.4">9</text>
<text x="68.3" y="116.7">43</text>
<text x="74.8" y="114.6">41</text>
<text x="74.8" y="118.1">43</text>
<text x="83.5" y="114.6">42</text>
<text x="83.5" y="118.1">44</text>
<text x="90" y="116.7">44</text>
<text x="155" y="118.5">6</text>
<text x="155" y="114.9">8</text>
<text x="159.5" y="119.9">6</text>
<text x="159.5" y="116.3">8</text>
<text x="170.1" y="119.9">5</text>
<text x="170.1" y="116.3">7</text>
<text x="174.6" y="118.5">5</text>
<text x="174.6" y="114.9">7</text>
<text x="68.3" y="120.2">45</text>
<text x="68.3" y="123.8">47</text>
<text x="74.8" y="121.6">45</text>
<text x="74.8" y="125.2">47</text>
<text x="83.5" y="121.6">46</text>
<text x="83.5" y="125.2">48</text>
<text x="90" y="120.2">46</text>
<text x="90" y="123.8">48</text>
<text x="155" y="125.5">2</text>
<text x="155" y="122">4</text>
<text x="159.5" y="123.4">4</text>
<text x="170.1" y="123.4">3</text>
<text x="174.6" y="125.5">1</text>
<text x="174.6" y="122">3</text>
<text x="68.3" y="127.3">49</text>
<text x="74.8" y="128.7">49</text>
<text x="83.5" y="128.7">50</text>
<text x="90" y="127.3">50</text>
<text x="159.5" y="126.9">2</text>
<text x="170.1" y="126.9">1</text>
<text x="80.7" y="167.9">1</text>
<text x="80.7" y="171.4">2</text>
<text x="84.2" y="169.6">1</text>
<text x="84.2" y="173.1">2</text>
</g>
</svg>
